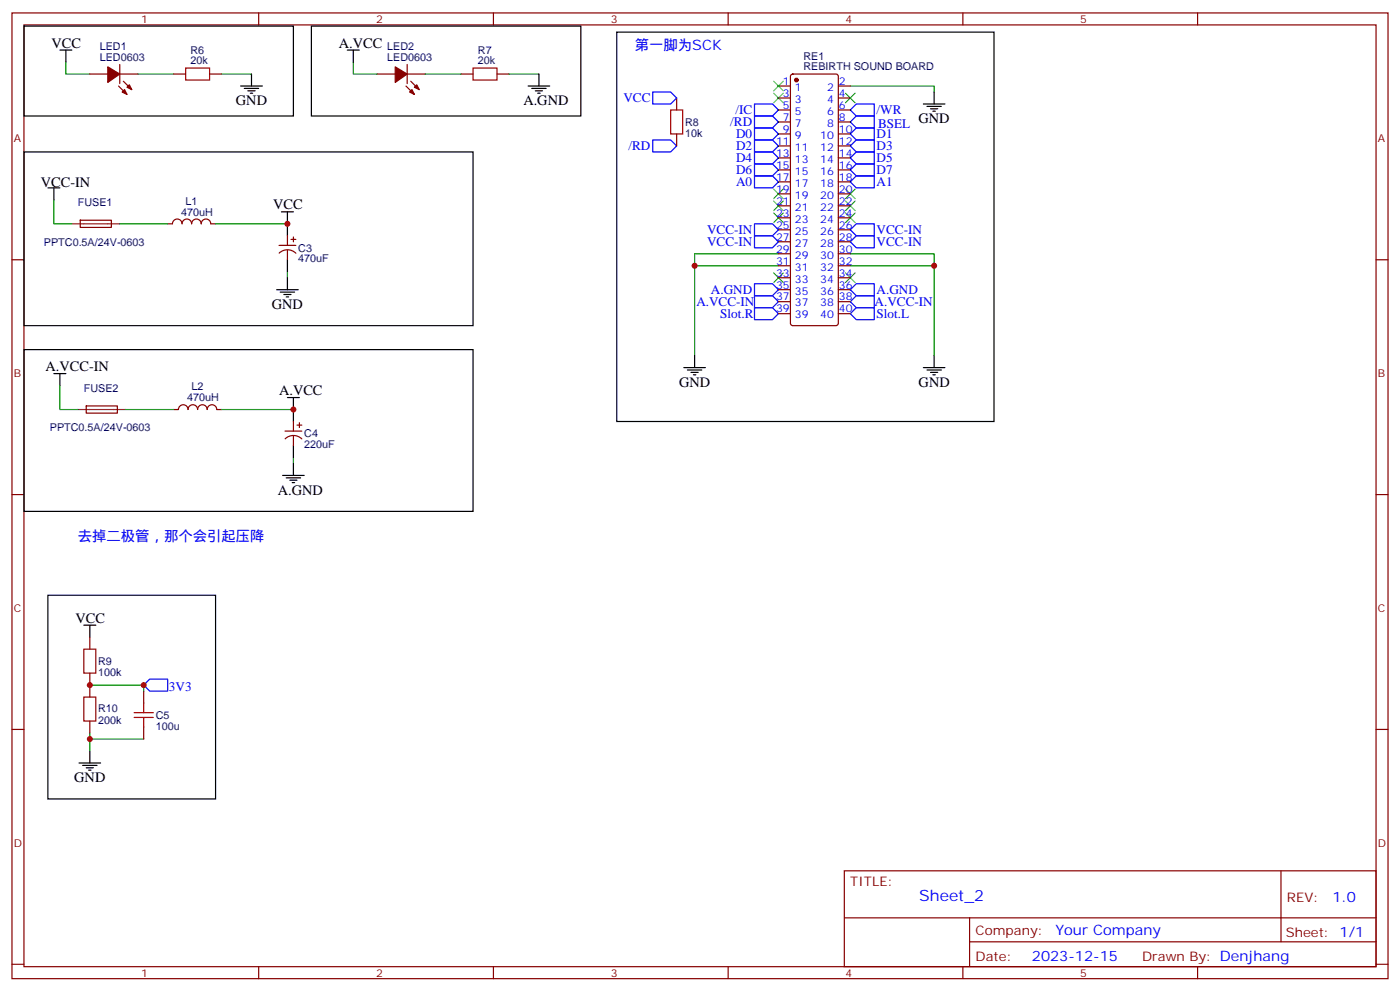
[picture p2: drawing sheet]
<svg xmlns="http://www.w3.org/2000/svg" width="412mm" height="292mm" viewBox="0 0 412 292" stroke-linecap="round" stroke-linejoin="round" font-family="sans-serif">
<g fill="none" stroke="#870000" stroke-width=".35">
<path d="M3.5 3.8h405.4v284.3h-405.4zM7.1 7.3h398.2v277.3h-398.2zM35.3 19v5.6M76.2 3.8v3.5M119.9 19v5.6M145.3 3.8v3.5M214.5 3.8v3.5M283.6 3.8v3.5M352.8 3.8v3.5M26.5 21.8h5.2M34.9 25.3l2.5 2.5M35.3 21.8h5.3"/>
<path d="M36.3 23.9l2.5 2.5M51.2 21.8h3.5M61.7 21.8h3.6M111.1 21.8h5.3M119.6 25.3l2.5 2.5M119.9 21.8h5.3M121 23.9l2.5 2.5M135.8 21.8h3.5M146.4 21.8h3.5M199.3 28.9v3.5M199.3 39.4v3.6M229.3 25.3h3.5"/>
<path d="M229.3 28.9h3.5M229.3 32.4h3.5M229.3 35.9h3.5M229.3 39.4h3.5M233.1 22l.4-.2h12.7l.5 .2 .2 .5v72.7l-.2 .5-.5 .2h-12.7l-.5-.2-.2-.5v-72.7zM246.9 25.3h3.6M246.9 28.9h3.6M246.9 32.4h3.6M246.9 35.9h3.6M246.9 39.4h3.6M229.3 43h3.5M229.3 46.5h3.5"/>
<path d="M229.3 50h3.5M229.3 53.6h3.5M229.3 57.1h3.5M246.9 43h3.6M246.9 46.5h3.6M246.9 50h3.6M246.9 53.6h3.6M246.9 57.1h3.6M3.5 76.5h3.6M23.6 64.9l9.2-.1v2.1l-9.1 .1zM49.4 65.9h1.4a1.41 1.41 0 0 1 1.4-1.4 1.41 1.41 0 0 1 1.4 1.4 1.41 1.41 0 0 1 1.4-1.4 1.41 1.41 0 0 1 1.4 1.4 1.41 1.41 0 0 1 1.5-1.4 1.41 1.41 0 0 1 1.4 1.4 1.41 1.41 0 0 1 1.4-1.4 1.41 1.41 0 0 1 1.4 1.4h1.4M82.2 72.2h4.9"/>
<path d="M82.2 74.5a3.5 3.5 0 0 1 4.9 .1M84.7 69.4v2.8M84.7 73.7v2.8M85.7 70.5h1.4M86.4 69.8v1.4M229.3 78.2h3.5M229.3 74.7h3.5M229.3 71.2h3.5M229.3 67.7h3.5M229.3 64.1h3.5M229.3 60.6h3.5M246.9 78.2h3.6"/>
<path d="M246.9 74.7h3.6M246.9 71.2h3.6M246.9 67.7h3.6M246.9 64.1h3.6M246.9 60.6h3.6M405.3 76.5h3.6M229.3 92.4h3.5M229.3 88.8h3.5M229.3 85.3h3.5M229.3 81.8h3.5M246.9 92.4h3.6M246.9 88.8h3.6"/>
<path d="M246.9 85.3h3.6M246.9 81.8h3.6M25.4 119.5h9.1l.1 2.1h-9.2zM51.2 120.6h1.4a1.41 1.41 0 0 1 1.4-1.4 1.41 1.41 0 0 1 1.4 1.4 1.41 1.41 0 0 1 1.4-1.4 1.41 1.41 0 0 1 1.4 1.4 1.41 1.41 0 0 1 1.4-1.4 1.41 1.41 0 0 1 1.4 1.4 1.41 1.41 0 0 1 1.4-1.4 1.41 1.41 0 0 1 1.5 1.4h1.4M84 126.9h4.9M84 129.2a3.5 3.5 0 0 1 4.9 0M86.4 124.1v2.8M86.4 128.3v2.9M87.5 125.2h1.4M88.2 124.5v1.4M3.5 145.6h3.6M405.3 145.6h3.6"/>
<path d="M26.5 187.6v3.5M26.5 198.2v7M3.5 214.8h3.6M26.5 212.3v3.5M42.3 203.5v3.5M42.3 214.1v3.5M405.3 214.8h3.6M248.7 256.4h156.6v28.2h-156.6zM377.3 256.4v20.9M248.7 270.2h156.5M285.6 277.3h119.6M285.6 270.2v14.2"/>
<path d="M3.5 283.9h3.6M76.2 284.6v3.5M145.3 284.6v3.5M214.5 284.6v3.5M283.6 284.6v3.5M352.8 284.6v3.5M405.3 283.9h3.6"/>
</g>
<g fill="none" stroke="#00f" stroke-width=".35">
<path d="M192.3 27.1h5.3l1.7 1.8-1.7 1.7h-5.3zM222.2 37.7h5.3l1.8 1.7-1.8 1.8h-5.3zM222.2 34.1h5.3l1.8 1.8-1.8 1.8h-5.3zM222.2 30.6h5.3l1.8 1.8-1.8 1.7h-5.3zM250.5 35.9l1.7-1.8h5.3v3.6h-5.3zM252.2 37.7h5.3v3.5h-5.3l-1.7-1.8zM252.2 30.6h5.3v3.5h-5.3l-1.7-1.7zM192.3 41.2h5.3l1.7 1.8-1.7 1.7h-5.3zM222.2 51.8h5.3l1.8 1.8-1.8 1.7h-5.3zM222.2 48.3h5.3l1.8 1.7-1.8 1.8h-5.3zM222.2 44.7h5.3l1.8 1.8-1.8 1.8h-5.3zM222.2 41.2h5.3l1.8 1.8-1.8 1.7h-5.3z"/>
<path d="M252.2 51.8h5.3v3.5h-5.3l-1.7-1.7zM252.2 48.3h5.3v3.5h-5.3l-1.7-1.8zM252.2 44.7h5.3v3.6h-5.3l-1.7-1.8zM252.2 41.2h5.3v3.5h-5.3l-1.7-1.7zM222.2 69.4h5.3l1.8 1.8-1.8 1.8h-5.3zM222.2 65.9h5.3l1.8 1.8-1.8 1.7h-5.3zM252.2 69.4h5.3v3.6h-5.3l-1.7-1.8zM252.2 65.9h5.3v3.5h-5.3l-1.7-1.7zM222.2 90.6h5.3l1.8 1.8-1.8 1.7h-5.3zM222.2 87.1h5.3l1.8 1.7-1.8 1.8h-5.3zM222.2 83.5h5.3l1.8 1.8-1.8 1.8h-5.3zM250.5 88.8l1.7-1.7h5.3v3.5h-5.3z"/>
<path d="M250.5 92.4l1.7-1.8h5.3v3.5h-5.3zM252.2 83.5h5.3v3.6h-5.3l-1.7-1.8zM42.3 201.7l1.8-1.7h5.3v3.5h-5.3z"/>
</g>
<g fill="none" stroke="#000" stroke-width=".35">
<path d="M7.1 7.7h79.3v26.4h-79.3zM17.6 14.7h3.6M19.4 14.7v3.6M91.7 7.7h79.4v26.4h-79.4zM102.3 14.7h3.5M104.1 14.7v3.6M181.7 9.5h111.1v114.6h-111.1zM70.9 25.3h6.4M72 26h4.2M73 26.7h2.1M73.7 27.4h.7M74.1 21.8v3.5"/>
<path d="M155.6 25.3h6.3M156.6 26h4.3M157.7 26.7h2.1M158.4 27.4h.7M158.7 21.8v3.5M272 30.6h6.3M273 31.3h4.3M274.1 32h2.1M274.8 32.7h.7M275.2 27.1v3.5M7.1 44.7h132.2v51.2h-132.2zM14.1 55.3h3.5"/>
<path d="M15.9 55.3v3.5M82.9 62.4h3.5M84.7 62.4v7M84.7 76.5v3.5M81.5 85.3h6.3M82.5 86h4.3M83.6 86.7h2.1M84.3 87.4h.7M84.7 81.8v3.5M7.1 102.9h132.2v47.7h-132.2zM15.9 110h3.5M17.6 110v3.5"/>
<path d="M84.7 117.1h3.5M86.4 117.1v7M201.4 108.2h6.4M202.5 108.9h4.2M203.6 109.6h2.1M204.3 110.3h.7M204.6 104.7v3.5M272 108.2h6.3M273 108.9h4.3M274.1 109.6h2.1M274.8 110.3h.7M275.2 104.7v3.5"/>
<path d="M83.3 140h6.3M86.4 131.2v3.5M86.4 136.5v3.5M84.3 140.7h4.2M85.4 141.4h2.1M86.1 142.1h.7M14.1 175.3h49.4v59.9h-49.4zM24.7 184.1h3.5M26.5 184.1v3.5M23.3 224.6h6.3M24.3 225.4h4.3M25.4 226.1h2.1"/>
<path d="M26.1 226.8h.7M26.5 221.1v3.5"/>
</g>
<g fill="none" stroke="#008700" stroke-width=".35">
<path d="M19.4 18.3v3.5h7.1M104.1 18.3v3.5h7M40.6 21.8h10.6M65.3 21.8h8.8M125.2 21.8h10.6M149.9 21.8h8.8M250.5 25.3h24.7v1.8M15.9 58.8v7.1h5.3M35.3 65.9h14.1M63.5 65.9h21.2M204.6 78.2h24.7M229.3 74.7h-24.7v30"/>
<path d="M250.5 74.7h24.7v30M250.5 78.2h24.7M84.7 80v1.8M17.6 113.5v7.1h5.3M37 120.6h14.2M65.3 120.6h21.1M86.4 134.7v1.8M26.5 201.7h15.8v1.8M26.5 217.6h15.8M26.5 215.8v5.3"/>
</g>
<g fill="none" stroke="#3c3" stroke-width=".35">
<path d="M227.9 27.4l2.8 2.9M227.9 23.9l2.8 2.8M230.7 27.4l-2.8 2.9M230.7 23.9l-2.8 2.8M249.1 27.4l2.8 2.9M251.9 27.4l-2.8 2.9M227.9 59.2l2.8 2.8M227.9 55.7l2.8 2.8M230.7 59.2l-2.8 2.8M230.7 55.7l-2.8 2.8M249.1 59.2l2.8 2.8M249.1 55.7l2.8 2.8"/>
<path d="M251.9 59.2l-2.8 2.8M251.9 55.7l-2.8 2.8M227.9 62.7l2.8 2.8M230.7 62.7l-2.8 2.8M249.1 62.7l2.8 2.8M251.9 62.7l-2.8 2.8M227.9 80.4l2.8 2.8M230.7 80.4l-2.8 2.8M249.1 80.4l2.8 2.8M251.9 80.4l-2.8 2.8"/>
</g>
<path d="M21.2 65.9h14.1M22.9 120.6h14.1" fill="none" stroke="#8c2424" stroke-width=".35"/>
<path d="M54.7 20h7v3.6h-7zM139.3 20h7.1v3.6h-7.1zM197.6 32.4h3.5v7h-3.5zM24.7 191.1h3.5v7.1h-3.5zM24.7 205.2h3.5v7.1h-3.5zM39.5 211.2h5.7M39.5 209.8h5.7M42.3 207v2.8M42.3 211.2v2.9" fill="none" stroke="#a10000" stroke-width=".35"/>
<g fill="#870000" stroke="#870000" stroke-width=".35">
<path d="M31.7 19.7l3.6 2.1-3.6 2.5z"/>
<path d="M36 27.1l.7-.7 .7 1.4z"/>
<path d="M38.1 25l.7 1.4-1.4-.7z"/>
<path d="M116.4 19.7l3.5 2.1-3.5 2.5z"/>
<path d="M120.6 27.1l.8-.7 .7 1.4z"/>
<path d="M122.8 25l.7 1.4-1.4-.7z"/>
<circle cx="234.6" cy="23.6" r=".53"/>
</g>
<g fill="#c00">
<circle cx="275.2" cy="78.2" r=".88"/>
<circle cx="204.6" cy="78.2" r=".88"/>
<circle cx="84.7" cy="65.9" r=".88"/>
<circle cx="86.4" cy="120.6" r=".88"/>
<circle cx="42.3" cy="201.7" r=".88"/>
<circle cx="26.5" cy="217.6" r=".88"/>
<circle cx="26.5" cy="201.7" r=".88"/>
</g>
<text font-size="4.6" fill="#00f" x="270.8" y="265.4">Sheet_2</text>
<g font-size="4.2">
<text x="15.2" y="14">VCC</text>
<text x="99.8" y="14">A.VCC</text>
<text x="69.5" y="31">GND</text>
<text x="154.2" y="31">A.GND</text>
<text x="270.6" y="36.3">GND</text>
<text x="12" y="55">VCC-IN</text>
<text x="80.4" y="61.7">VCC</text>
<text x="80.1" y="90.9">GND</text>
<text x="13.4" y="109.3">A.VCC-IN</text>
<text x="200" y="113.9">GND</text>
<text x="270.6" y="113.9">GND</text>
<text x="82.2" y="116.3">A.VCC</text>
<text x="81.8" y="145.6">A.GND</text>
<text x="22.2" y="183.4">VCC</text>
<text x="21.9" y="230.3">GND</text>
</g>
<g font-size="4.2" fill="#00f">
<text x="187" y="14.7">第一脚为SCK</text>
<text x="22.9" y="159.4">去掉二极管，那个会引起压降</text>
<text x="392.5" y="265.7">1.0</text>
<text x="310.9" y="275.2">Your Company</text>
<text x="304" y="283">2023-12-15</text>
</g>
<g font-size="3.9" fill="#00f">
<text x="183.6" y="30.1">VCC</text>
<text x="216.6" y="33.6">/IC</text>
<text x="258.2" y="33.6">/WR</text>
<text x="215.1" y="37.2">/RD</text>
<text x="216.8" y="40.7">D0</text>
<text x="258.2" y="40.6">D1</text>
<text x="258.7" y="37.7">BSEL</text>
<text x="185.1" y="44.2">/RD</text>
<text x="216.8" y="47.7">D4</text>
<text x="216.8" y="44.1">D2</text>
<text x="258.2" y="47.7">D5</text>
<text x="258.2" y="44.1">D3</text>
<text x="216.8" y="51.2">D6</text>
<text x="258.2" y="51.2">D7</text>
<text x="216.8" y="54.8">A0</text>
<text x="258.2" y="54.7">A1</text>
<text x="208.3" y="68.9">VCC-IN</text>
<text x="258.2" y="68.9">VCC-IN</text>
<text x="208.3" y="72.4">VCC-IN</text>
<text x="258.2" y="72.4">VCC-IN</text>
<text x="209.4" y="86.6">A.GND</text>
<text x="258.2" y="86.6">A.GND</text>
<text x="205.1" y="90.1">A.VCC-IN</text>
<text x="212.2" y="93.6">Slot.R</text>
<text x="257.6" y="90.1">A.VCC-IN</text>
<text x="258.2" y="93.7">Slot.L</text>
<text x="49.8" y="203.5">3V3</text>
</g>
<g font-size="3.9" fill="#800">
<text x="250.5" y="261">TITLE:</text>
<text x="379.1" y="265.7">REV:</text>
<text x="287.4" y="275.2">Company:</text>
<text x="378.7" y="275.8">Sheet: 1/1</text>
<text x="287.4" y="282.9">Date:</text>
<text x="336.4" y="282.9">Drawn By: Denjhang</text>
</g>
<g font-size="3.2" fill="#800">
<text x="41.6" y="6.8">1</text>
<text x="110.8" y="6.8">2</text>
<text x="179.9" y="6.8">3</text>
<text x="249.1" y="6.8">4</text>
<text x="318.2" y="6.8">5</text>
<text x="4.1" y="41.9">A</text>
<text x="405.9" y="41.9">A</text>
<text x="4.1" y="111.1">B</text>
<text x="405.9" y="111.1">B</text>
<text x="4.1" y="180.2">C</text>
<text x="405.9" y="180.2">C</text>
<text x="4.1" y="249.3">D</text>
<text x="405.9" y="249.3">D</text>
<text x="41.6" y="287.6">1</text>
<text x="110.8" y="287.6">2</text>
<text x="179.9" y="287.6">3</text>
<text x="249.1" y="287.6">4</text>
<text x="318.2" y="287.6">5</text>
</g>
<g font-size="3.2" fill="#000080">
<text x="29.4" y="17.9">LED0603</text>
<text x="29.4" y="14.8">LED1</text>
<text x="56.1" y="15.8">R6</text>
<text x="114.1" y="17.9">LED0603</text>
<text x="114.1" y="14.8">LED2</text>
<text x="140.8" y="15.8">R7</text>
<text x="236.7" y="17.5">RE1</text>
<text x="56.1" y="19">20k</text>
<text x="140.8" y="19">20k</text>
<text x="236.7" y="20.7">REBIRTH SOUND BOARD</text>
<text x="201.8" y="40.2">10k</text>
<text x="201.8" y="37">R8</text>
<text x="22.9" y="60.6">FUSE1</text>
<text x="53.4" y="63.5">470uH</text>
<text x="54.6" y="60.2">L1</text>
<text x="12.9" y="72.3">PPTC0.5A/24V-0603</text>
<text x="87.9" y="77.3">470uF</text>
<text x="87.9" y="74.1">C3</text>
<text x="24.7" y="115.3">FUSE2</text>
<text x="55.1" y="118.2">470uH</text>
<text x="56.4" y="114.9">L2</text>
<text x="14.7" y="127">PPTC0.5A/24V-0603</text>
<text x="89.6" y="131.9">220uF</text>
<text x="89.6" y="128.8">C4</text>
<text x="28.9" y="195.7">R9</text>
<text x="28.9" y="198.9">100k</text>
<text x="28.9" y="209.8">R10</text>
<text x="28.9" y="213">200k</text>
<text x="45.9" y="214.8">100u</text>
<text x="45.9" y="211.7">C5</text>
</g>
<g font-size="3.2" fill="#00f">
<text x="230.6" y="25">1</text>
<text x="230.6" y="28.5">3</text>
<text x="234.1" y="26.7">1</text>
<text x="243.6" y="26.7">2</text>
<text x="247.1" y="28.5">4</text>
<text x="247.1" y="25">2</text>
<text x="230.6" y="32">5</text>
<text x="230.6" y="35.6">7</text>
<text x="234.1" y="30.3">3</text>
<text x="234.1" y="33.8">5</text>
<text x="243.6" y="33.8">6</text>
<text x="243.6" y="30.3">4</text>
<text x="247.1" y="35.6">8</text>
<text x="247.1" y="32">6</text>
<text x="230.6" y="39.1">9</text>
<text x="234.1" y="37.3">7</text>
<text x="234.1" y="40.9">9</text>
<text x="241.6" y="40.9">10</text>
<text x="243.6" y="37.3">8</text>
<text x="247.1" y="39.1">10</text>
<text x="228.6" y="42.6">11</text>
<text x="228.6" y="46.1">13</text>
<text x="234.1" y="44.4">11</text>
<text x="234.1" y="47.9">13</text>
<text x="241.6" y="47.9">14</text>
<text x="241.6" y="44.4">12</text>
<text x="247.1" y="46.1">14</text>
<text x="247.1" y="42.6">12</text>
<text x="228.6" y="49.7">15</text>
<text x="228.6" y="53.2">17</text>
<text x="234.1" y="51.4">15</text>
<text x="241.6" y="51.4">16</text>
<text x="247.1" y="53.2">18</text>
<text x="247.1" y="49.7">16</text>
<text x="228.6" y="56.7">19</text>
<text x="234.1" y="55">17</text>
<text x="234.1" y="58.5">19</text>
<text x="241.6" y="58.5">20</text>
<text x="241.6" y="55">18</text>
<text x="247.1" y="56.7">20</text>
<text x="228.6" y="60.3">21</text>
<text x="228.6" y="63.8">23</text>
<text x="234.1" y="62">21</text>
<text x="234.1" y="65.5">23</text>
<text x="241.6" y="65.5">24</text>
<text x="241.6" y="62">22</text>
<text x="247.1" y="63.8">24</text>
<text x="247.1" y="60.3">22</text>
<text x="228.6" y="67.3">25</text>
<text x="228.6" y="70.8">27</text>
<text x="234.1" y="69.1">25</text>
<text x="241.6" y="69.1">26</text>
<text x="247.1" y="70.8">28</text>
<text x="247.1" y="67.3">26</text>
<text x="228.6" y="74.4">29</text>
<text x="228.6" y="77.9">31</text>
<text x="234.1" y="72.6">27</text>
<text x="234.1" y="76.1">29</text>
<text x="241.6" y="76.1">30</text>
<text x="241.6" y="72.6">28</text>
<text x="247.1" y="77.9">32</text>
<text x="247.1" y="74.4">30</text>
<text x="228.6" y="81.4">33</text>
<text x="234.1" y="79.7">31</text>
<text x="234.1" y="83.2">33</text>
<text x="241.6" y="83.2">34</text>
<text x="241.6" y="79.7">32</text>
<text x="247.1" y="81.4">34</text>
<text x="228.6" y="84.9">35</text>
<text x="228.6" y="88.5">37</text>
<text x="234.1" y="86.7">35</text>
<text x="241.6" y="86.7">36</text>
<text x="247.1" y="88.5">38</text>
<text x="247.1" y="84.9">36</text>
<text x="228.6" y="92">39</text>
<text x="234.1" y="90.2">37</text>
<text x="234.1" y="93.8">39</text>
<text x="241.6" y="93.8">40</text>
<text x="241.6" y="90.2">38</text>
<text x="247.1" y="92">40</text>
</g>
</svg>
